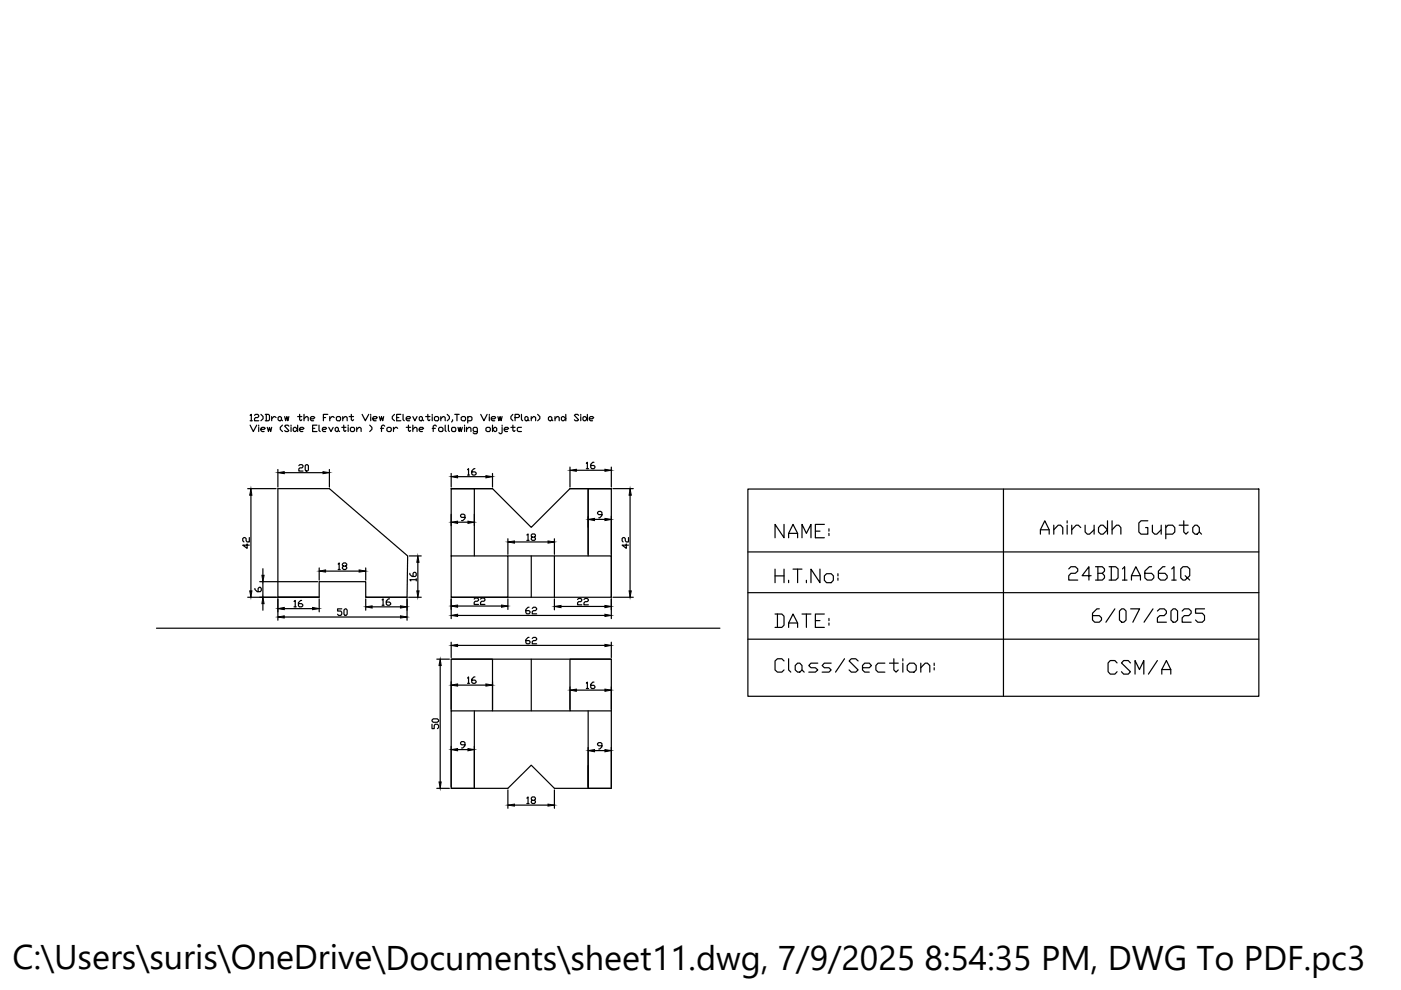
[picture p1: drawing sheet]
<svg xmlns="http://www.w3.org/2000/svg" width="297mm" height="210mm" viewBox="0 0 297 210" stroke-linecap="round" stroke-linejoin="round" font-family="sans-serif">
<!-- layer: 0 -->
<g fill="none" stroke="#000" stroke-width=".25">
<path d="M53 88.1l.3-.2v1.3M53 90.1l.7 1.4 .7-1.4M53 89.2h.5M54 88.1l.2-.2h.4l.2 .2-.2 .4h-.4l-.2 .3v.4h.8M54.8 90.1v.3M54.8 90.6v.9M55.3 87.9l.5 .4v.5l-.5 .4M55.3 91h.7l.2-.2-.2-.2h-.4l-.3 .2v.5l.3 .2h.4M56.2 87.9h.7l.2 .2v.9l-.2 .2h-.7M56.5 87.9v1.3M56.7 90.6l.2 .9 .2-.9 .3 .9 .2-.9M57.6 88.3v.9"/>
<path d="M58.5 88.5l-.4-.2-.5 .5M58.9 99.5v3.8M59 88.5l.4-.2 .3 .2v.5l-.5 .2-.2-.2zM59.7 89l.2 .2M59.9 90.1l-.5 .5v.4l.5 .5M60.4 88.3l.2 .9 .2-.9 .2 .9 .2-.9M61.2 90.4l-.2-.3h-.4l-.2 .3 .8 .9-.2 .2h-.4l-.2-.2M61.7 90.1v.3M61.7 90.6v.9M62.4 90.6h.2l.5 .4-.5 .5-.4-.2v-.5zM63.1 88.3h.9M63.1 90.1v1.4"/>
<path d="M63.4 98.7l.2-.2h.4l.2 .2-.2 .5h-.4l-.2 .2v.5h.8M63.5 87.9v1.1l.3 .2 .2-.2M63.5 91h.7l.3-.2-.3-.2h-.4l-.3 .2v.5l.3 .2h.4M64.5 88.8l.4-.5h.2l.2 .2v.7M64.5 87.9v1.3M64.9 98.5l.5 .2v1l-.2 .2-.5-.2v-1zM65.8 88.8h.7l.2-.3-.2-.2h-.4l-.3 .2v.5l.3 .2h.4M66.3 90.8h.4M67.2 90.1h-.9v1.4h.9M67.6 90.1v1.2l.3 .2M68.4 91h.6l.2-.2-.2-.2h-.4l-.2 .2v.5l.2 .2h.4M68.6 88.5h.4"/>
<path d="M69.5 87.9h-.9v1.3M69.7 90.6l.5 .9 .4-.9M69.8 99.5v3.8M69.9 88.3v.9M70.9 88.5l-.5-.2-.5 .5M71.1 90.8l.2-.2 .4 .2v.5l-.2 .2-.4-.2zM71.3 88.5l.2-.2h.5l.2 .2v.5l-.2 .2h-.5l-.2-.2zM71.7 91.3l.3 .2M72.5 90.6h.8M72.7 88.8l.4-.5h.2l.3 .2v.7M72.7 88.3v.9M72.9 90.1v1.2l.2 .2 .2-.2"/>
<path d="M73.8 90.1v.3M73.8 90.6v.9M74 88.3h1M74.5 87.9v1.1l.2 .2 .3-.2M74.5 90.6h.5l.2 .2v.5l-.2 .2h-.5l-.2-.2v-.5zM75.6 91l.5-.4h.2l.3 .2v.7M75.6 90.6v.9M76.8 87.9l.7 1.3 .7-1.3M78.4 90.1l.5 .5v.4l-.5 .5M78.6 87.9v.2M78.6 88.3v.9M79.1 88.8h.6l.3-.3-.3-.2h-.4l-.2 .2v.5l.2 .2h.4"/>
<path d="M80.4 88.3l.3 .9 .2-.9 .2 .9 .3-.9M80.7 90.8h.7M81.6 90.4l-.2-.3-.5 .3v1.1M82 90.8l.3-.2h.4l.3 .2v.5l-.3 .2h-.4l-.3-.2zM83.4 90.6v.9M83.6 87.9l-.4 .4v.5l.4 .4M84.1 88.5h.5M84.3 90.8l-.5-.2-.4 .4M85 87.9h-.9v1.3h.9M85.5 87.9v1.1l.2 .2M86.1 88.8h.8l.2-.3-.2-.2h-.5l-.3 .2v.5l.3 .2h.5M86.1 90.6h1"/>
<path d="M86.6 90.1v1.2l.3 .2 .2-.2M87.5 88.3l.5 .9 .4-.9M87.5 91l.5-.4h.2l.2 .2v.7M87.5 90.1v1.4M88.9 88.5l.2-.2 .5 .2v.5l-.2 .2-.5-.2zM88.9 91h.7l.2-.2-.2-.2h-.5l-.2 .2v.5l.2 .2h.5M89.6 89l.2 .2M90.2 88.3h1M90.7 87.9v1.1l.3 .2 .2-.2M91.6 87.9v.2M91.6 88.3v.9M91.6 90.8h.7"/>
<path d="M92.1 88.5l.2-.2h.5l.2 .2v.5l-.2 .2h-.5l-.2-.2zM92.5 90.4l-.2-.3-.5 .3v1.1M93 90.8l.2-.2h.5l.2 .2v.5l-.2 .2h-.5l-.2-.2zM93.5 88.8l.4-.5h.2l.3 .2v.7M93.5 88.3v.9M94.4 90.1v1.2l.2 .2M94.8 87.9l.5 .4v.5l-.5 .4M95.1 90.1v1.2l.2 .2M95.7 90.8l.3-.2h.4l.2 .2v.5l-.2 .2h-.4l-.3-.2zM96 89l-.3 .5M96.4 87.9h1M96.9 87.9v1.3"/>
<path d="M97.1 90.6l.3 .9 .2-.9 .2 .9 .2-.9M97.8 88.5l.2-.2h.5l.2 .2v.5l-.2 .2h-.5l-.2-.2zM98.5 90.1v.3M98.5 90.6v.9M98.9 91l.5-.4h.2l.3 .2v.7M98.9 90.6v.9M99.1 99.6l.2-.2v1.3M99.2 88.5l.2-.2h.5l.2 .2v.5l-.2 .2h-.7M99.2 88.3v1.4M100.7 99.4h-.2l-.5 .4v.7l.3 .2h.4l.3-.2v-.2l-.3-.3h-.7M101.2 91.5h-.7l-.2-.2v-.5l.2-.2h.5l.2 .2v1l-.2 .2h-.5l-.2-.2M101.9 87.9l.7 1.3 .7-1.3"/>
<path d="M103 90.8l.3-.2h.4l.3 .2v.5l-.3 .2h-.4l-.3-.2zM103.7 87.9v.2M103.7 88.3v.9M104.2 88.8h.7l.2-.3-.2-.2h-.5l-.2 .2v.5l.2 .2h.5M104.4 91l.5-.4h.2l.2 .2v.5l-.4 .2zM104.4 90.1v1.4M105.6 88.3l.2 .9 .2-.9 .2 .9 .3-.9M106.5 90.6v1.2l-.3 .2-.4-.2M106.5 90.1v.3M106.9 91h.7l.3-.2-.3-.2h-.4l-.3 .2v.5l.3 .2h.4M108.3 90.6h.9M108.7 87.9l-.4 .4v.5l.4 .4"/>
<path d="M108.7 90.1v1.2l.3 .2 .2-.2M109.2 88.5h.7l.2-.2v-.2l-.2-.2h-.7v1.3M110.6 87.9v1.1l.2 .2M110.6 90.6h-.7l-.2 .2v.5l.2 .2h.7M111.3 88.5l.4-.2 .3 .2v.5l-.5 .2-.2-.2zM112 89l.2 .2M112.6 88.8l.5-.5h.2l.3 .2v.7M112.6 88.3v.9M114 87.9l.5 .4v.5l-.5 .4M116.3 88.5l.4-.2 .3 .2v.5l-.5 .2-.2-.2zM117 89l.2 .2M117.7 88.8l.4-.5h.2l.3 .2v.7"/>
<path d="M117.7 88.3v.9M119 88.5l.5-.2 .5 .5-.5 .4h-.3l-.2-.2zM120 87.9v1.3M120.8 99v4.3M122.2 99.7h6.1M122.7 88.1l-.2-.2h-.5l-.2 .2 .9 .9-.2 .2h-.5l-.2-.2M123.1 87.9v.2M123.1 88.3v.9M123.6 88.5l.5-.2 .4 .5-.4 .4h-.3l-.2-.2zM124.3 98.2l.2-.2v1.4M124.3 99.4h.5M124.5 87.9v1.3"/>
<path d="M125 88.8h.6l.3-.3-.3-.2h-.4l-.2 .2v.5l.2 .2h.4M125.9 98h-.2l-.4 .4v.7l.2 .3h.4l.2-.5-.2-.2h-.6M129.6 99v4.3M52.4 115.3v1l-.9-.7h1.4M52.5 103.6h6M52.9 114v.9h-.5l-.2-.2v-.5l-.3-.2-.4 .2v.5l.2 .2M53.2 105v20.3M60.3 100.2h8.2M71.7 119.6l.2-.2v1.3M86.8 117.9h2.5M88.6 119.2v6.1M95.7 100.4v2.9"/>
<path d="M95.7 109v2.4M97 110.7h2.2M97 101.1h6M98.6 109.7h-.7l-.3-.2 .3-.5h.4l.3 .2v.8l-.5 .4h-.2M99.1 100.7h.5M100.6 109v2.4M104.4 103.6h-8.7v23h12v-8.7h-12M104.4 103.6h-8.7h4.9v14.3M104.4 103.6l8.2 8.2 8.2-8.2M104.4 100.4v2.9M107.7 117.9h9.8M107.7 114.2v3.3"/>
<path d="M109.1 114.9h7.1M111.7 113.4l.3-.2v1.4M111.7 114.6h.5M112.6 117.9v8.7M112.8 113.9l-.2-.2 .2-.5h.5l.2 .5-.2 .2h-.5l-.2 .5 .2 .2h.5l.2-.2-.2-.5M117.5 114.2v3.3M120.8 103.6h8.8v23h-33.9M120.8 103.6h8.8h-4.9v14.3M124.7 103.6v13.9M126.1 110.1h2.2M127.6 109.1h-.7l-.2-.2v-.3l.2-.2h.5l.2 .2v.7l-.4 .5h-.3M129.6 109.4v8.1"/>
<path d="M129.9 103.6h4.4M132.8 115.3v1l-.9-.7h1.4M133.3 114v.9h-.5l-.4-.9-.5 .2v.5l.2 .2M133.6 105v20.3M158.6 103.7h108.3v43.9h-108.3zM158.6 117h108.3M166.2 111.2v2.8l-1.9-2.8v2.8M167.2 114v-.9l.9-1.9 1 1.9v.9M167.2 113.1h1.9M170 114v-2.8l1 1.9 .9-1.9v2.8M172.9 112.6h.9M174.8 111.2h-1.9v2.8h1.9"/>
<path d="M175.8 112.1v.5M175.8 113.1v.5M212.8 103.7v43.9M33.2 133.2h119.4M52.5 126.6h14.8M54 124.8v.2l.5 .4h.7l.2-.2v-.4l-.2-.3-.5 .3v.6M55.1 123.3h12.2M55.7 120.6v1.4M55.7 123.3v3.3M55.7 128v1.4M58.9 126.6h8.8v-3.3h9.8v3.3h8.8M58.9 127v4.5"/>
<path d="M60.3 130.8h24.6M60.3 129h6M62.3 127.5l.3-.2v1.4M62.3 128.7h.5M64 127.3h-.3l-.4 .5v.7l.2 .2h.5l.2-.2-.2-.5h-.7M67.7 126.6h-8.8v-23h10.9l16.6 14.3-.1 8.7M67.7 120.4v2.6M67.7 127v2.7M69 121.1h7.1M71.7 120.7h.4M72.5 129.1h-.9v.5h.6l.3 .2v.4l-.3 .3h-.4l-.2-.3M72.8 120l-.2-.2v-.2l.2-.2h.5l.2 .4-.2 .2h-.5l-.2 .3 .2 .4h.5l.2-.2-.2-.5"/>
<path d="M72.9 129.3l.3-.2h.2l.2 .2v.9l-.2 .3-.5-.3zM77.5 126.6h8.8M77.5 120.4v2.6M77.5 127v2.4M78.9 128.7h6M81 127.2l.2-.2v1.3M81 128.3h.4M82.6 127h-.2l-.5 .4v.7l.3 .2h.4l.2-.2-.2-.5h-.7M86.3 127v4.5M86.6 126.6h2.7M86.9 121.6v.2l.5 .4h.6l.3-.2v-.4l-.3-.3-.4 .3v.6M88.3 122.9h-1.4l.2 .3"/>
<path d="M88.3 122.7v.5M92.6 139.8h2.7M95.7 139.8h33.9v27.3h-12.1l-4.9-4.9-4.9 4.9h-12v-27.3h8.7v10.9h-8.7M95.7 127v4.2M95.7 136.2v3.2M97 130.5h31.3M97 128.5h9.3M97 136.8h31.3M100.5 127l.2-.2h.5l.3 .2v.3l-.3 .2h-.5l-.2 .2v.5h1M101.9 127l.2-.2h.5l.2 .2-.2 .5h-.5l-.2 .2v.5h.9M107.7 127v2.2M112.2 128.7h-.2l-.5 .5v.7l.2 .2h.5l.2-.2-.2-.4h-.7"/>
<path d="M112.2 135.1h-.2l-.5 .5v.7l.2 .2h.5l.2-.2-.2-.5h-.7M112.6 139.8v10.9M112.8 129l.3-.3h.4l.3 .3-.3 .5h-.4l-.3 .2v.4h1M112.8 135.4l.3-.3h.4l.3 .3v.2l-.3 .2h-.4l-.3 .2v.5h1M117.5 126.6v-8.7h12.1v8.7M117.5 127v2.3M118.9 128.6h9.4M122.5 127.1l.2-.2h.4l.2 .2-.2 .5h-.4l-.2 .2v.4h.8M123.8 127.1l.3-.2h.4l.2 .2v.3l-.2 .2h-.4l-.3 .2v.4h.9M129.6 139.8h-8.8v10.9h8.8M129.6 127v4.2M129.6 136.2v3.2"/>
<path d="M129.9 126.6h4.4M158.6 125.7h108.3M158.6 135.5h108.3M164.3 130.2h1.5l.4 .5v1.9l-.4 .4h-1.5M164.3 120.7v2.8M164.3 122.1h1.9M164.8 130.2v2.8M166.2 120.7v2.8M167.2 133v-.9l.9-1.9 1 1.9v.9M167.2 139.7v2.3l.5 .5M167.2 123v.5M167.2 132.1h1.9"/>
<path d="M168.1 120.7h1.9M169.1 120.7v2.8M170 130.2h1.9M171 123v.5M171 130.2v2.8M172.9 131.6h.9M173.8 120.7v2.8l-1.9-2.8v2.8M174.8 122.1l.4-.5h1l.5 .5v.9l-.5 .5h-1l-.4-.5zM174.8 130.2h-1.9v2.8h1.9M175.8 131.1v.5M175.8 132.1v.5M177.7 121.6v.5"/>
<path d="M177.7 122.6v.4M179.1 139.7l-1.9 2.8M189.5 139.7v2.3l.5 .5 .4-.5M191.4 139.7v.4M91.6 153.6v.9h.5v-.7l.2-.2h.4l.3 .2v.5l-.3 .2M91.6 152.7l.2-.3h.9l.3 .5-.3 .2h-.9zM93.3 141.1v24.7M95.7 144.5v5.9M95.7 158.3v8.5M97 158.9h2.2M97 145.3h6M98.6 157.9h-.7l-.3-.2 .3-.5h.4l.3 .3v.6l-.5 .5h-.2"/>
<path d="M99.1 143.8l.2-.3v1.4M99.1 144.9h.5M100.6 150.7v16.4h-4.9M100.6 158.3v8.5M100.7 143.5h-.2l-.5 .5v.7l.3 .2h.4l.3-.2-.3-.5h-.7M104.4 144.5v5.9M104.4 150.7h16.4M120.8 145.6v4.8M122.2 146.3h6.1M124.3 144.8l.2-.2v1.4M124.3 146h.5M124.7 150.7v16.4h4.9"/>
<path d="M124.7 158.5v8.6M125.9 144.6h-.2l-.4 .5v.7l.2 .2h.4l.2-.2-.2-.5h-.6M126.1 159.1h2.2M127.6 158.1h-.7l-.2-.2v-.2l.2-.2h.5l.2 .2v.6l-.4 .5h-.3M129.6 145.6v4.8M129.6 158.5v8.3M166.2 140.1l-.4-.4h-1l-.5 .4v1.9l.5 .5h1l.4-.5M168.6 141.1l.5-.5h.5l.4 .5v.9l-.4 .5h-.5l-.5-.5zM170 142l.5 .5M173.4 140.6h-1.5l-.4 .5 .4 .5h1l.5 .4-.5 .5h-1.4M176.2 140.6h-1.4l-.5 .5 .5 .5h1l.4 .4-.4 .5h-1.5M181.9 140.1l-.5-.4h-.9l-.5 .4 1.9 1.9-.5 .5h-.9l-.5-.5"/>
<path d="M182.9 141.6h1.4l.5-.5-.5-.5h-1l-.4 .5v.9l.4 .5h1M187.6 140.6h-1.4l-.5 .5v.9l.5 .5h1.4M188.6 140.6h1.8M191.4 140.6v1.9M192.3 141.1l.6-.5h.9l.5 .5v.9l-.5 .5h-.9l-.6-.5zM195.2 141.6l1-1h.4l.5 .5v1.4M195.2 140.6v1.9M198.1 140.6v.5M198.1 141.6v.4M92.6 167.1h2.7M107.7 167.5v3.9M109.1 170.7h7.1"/>
<path d="M111.7 169.2l.3-.2v1.4M111.7 170.4h.5M112.8 169.7l-.2-.3 .2-.4h.5l.2 .2-.2 .5h-.5l-.2 .2 .2 .5h.5l.2-.3-.2-.4M117.5 167.5v3.9"/>
</g>
<g fill="#000" stroke="#000" stroke-width=".21">
<path d="M120.8 99.7l1.4-.2v.4zM128.3 99.5l1.3 .2-1.3 .2zM53.2 103.6l.2 1.4h-.5zM58.9 100.2l1.4-.2v.4zM68.5 100l1.3 .2-1.3 .2zM88.6 117.9l.2 1.3h-.4zM95.7 110.7l1.3-.2v.5zM95.7 101.1l1.3-.2v.4zM99.2 110.5l1.4 .2-1.4 .3zM103 100.9l1.4 .2-1.4 .2zM107.7 114.9l1.4-.2v.5zM116.2 114.7l1.3 .2-1.3 .3z"/>
<path d="M124.7 110.1l1.4-.2v.5zM128.3 109.9l1.3 .2-1.3 .3zM133.6 103.6l.2 1.4h-.4zM52.9 125.3h.5l-.2 1.3zM55.7 126.6l.3 1.4h-.5zM55.5 122h.5l-.3 1.3zM58.9 130.8l1.4-.2v.4zM58.9 129l1.4-.2v.5zM66.3 128.8l1.4 .2-1.4 .3zM67.7 121.1l1.3-.3v.5zM76.1 120.8l1.4 .3-1.4 .2zM77.5 128.7l1.4-.2v.4z"/>
<path d="M84.9 130.6l1.4 .2-1.4 .2zM84.9 128.5l1.4 .2-1.4 .2zM88.4 125.3h.4l-.2 1.3zM95.7 130.5l1.3-.3v.5zM95.7 128.5l1.3-.2v.4zM95.7 136.8l1.3-.2v.5zM106.3 128.3l1.4 .2-1.4 .2zM117.5 128.6l1.4-.2v.4zM128.3 130.2l1.3 .3-1.3 .2zM128.3 128.4l1.3 .2-1.3 .2zM128.3 136.6l1.3 .2-1.3 .3zM133.4 125.3h.4l-.2 1.3z"/>
<path d="M93.3 139.8l.2 1.3h-.4zM95.7 158.9l1.3-.2v.5zM95.7 145.3l1.3-.3v.5zM99.2 158.7l1.4 .2-1.4 .3zM103 145l1.4 .3-1.4 .2zM120.8 146.3l1.4-.2v.5zM124.7 159.1l1.4-.2v.5zM128.3 158.9l1.3 .2-1.3 .3zM128.3 146.1l1.3 .2-1.3 .3zM93.1 165.8h.4l-.2 1.3zM107.7 170.7l1.4-.2v.4zM116.2 170.5l1.3 .2-1.3 .2z"/>
</g>
<text font-size="7.5" x="219.8" y="115.4">Anirudh Gupta</text>
<text font-size="7.3" x="2.7" y="205.5">C:\Users\suris\OneDrive\Documents\sheet11.dwg, 7/9/2025 8:54:35 PM, DWG To PDF.pc3</text>
<text font-size="6.6" x="233.9" y="144.3">CSM/A</text>
<g font-size="6.2">
<text x="225.8" y="124.2">24BD1A661Q</text>
<text x="230.7" y="133">6/07/2025</text>
</g>
</svg>
